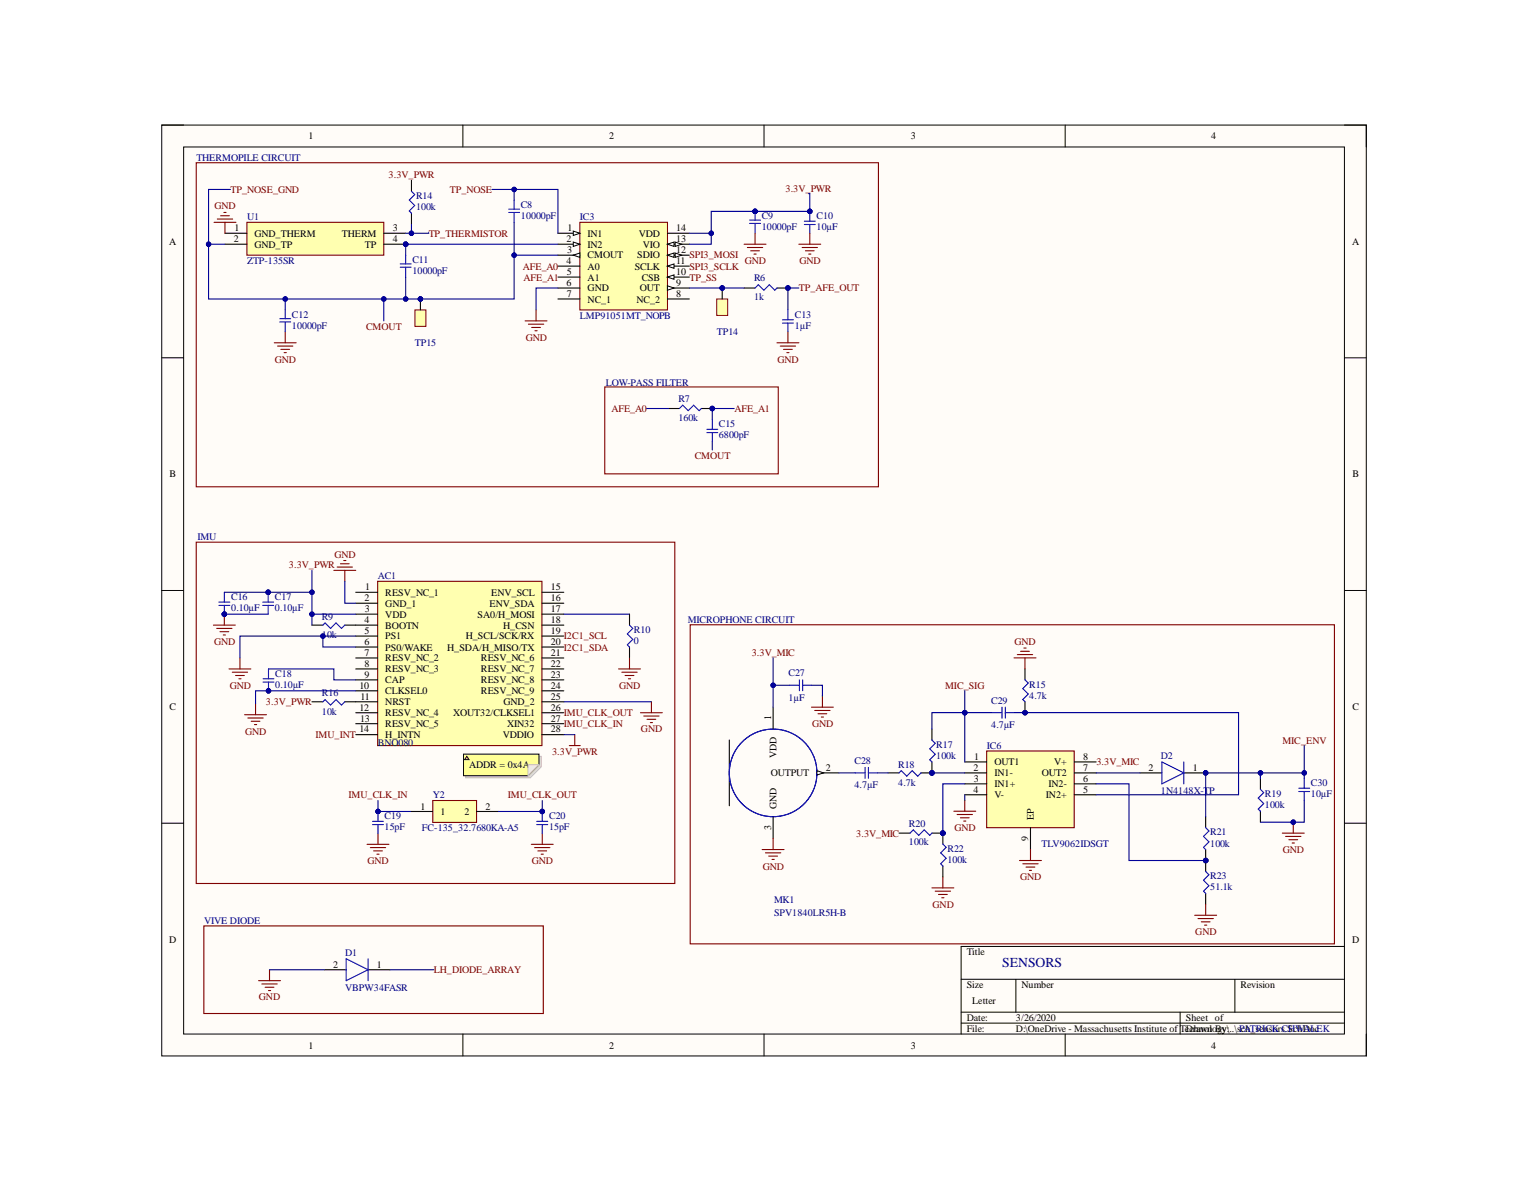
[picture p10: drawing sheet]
<svg xmlns="http://www.w3.org/2000/svg" width="279mm" height="216mm" viewBox="0 0 279 216" stroke-linecap="round" stroke-linejoin="round" font-family="sans-serif">
<path d="M29.6 22.8h220.1v170.1h-220.1z" fill-rule="evenodd" fill="#fffcf8"/>
<path d="M29.6 22.8h220.1v170.1h-220.1z" fill="none" stroke="#000" stroke-width=".18"/>
<path d="M33.6 26.8h212.1v162.1h-212.1z" fill-rule="evenodd" fill="#fffcf8"/>
<g fill="none" stroke="#000" stroke-width=".18">
<path d="M29.6 22.8h4M33.6 26.8h212.1v162.1h-212.1zM84.6 22.8v4M139.6 22.8v4M194.6 22.8v4M245.7 22.8h4v4M29.6 65.4h4M245.7 65.4h4M29.6 107.9h4M245.7 107.9h4M29.6 150.4h4M245.7 150.4h4"/>
<path d="M175.6 178.9h70.1M185.6 178.9v6M225.7 178.9v6M245.7 172.9h-70.1v16M84.6 188.9v4M139.6 188.9v4M175.6 184.9h70.1M175.6 186.9h70.1M194.6 188.9v4M215.7 184.9v4M249.7 188.9v4"/>
</g>
<path d="M106 40.6h16v16h-16z" fill-rule="evenodd" fill="#ffffb0"/>
<path d="M106 40.6h16v16h-16z" fill="none" stroke="#800000" stroke-width=".2"/>
<path d="M102 42.6h4" fill="none" stroke="#000" stroke-width=".2"/>
<path d="M104.8 42.2l1.2 .4-1.2 .4z" fill="#f8fcff"/>
<path d="M104.8 42.2l1.2 .4-1.2 .4z" fill="none" stroke="#000" stroke-width=".18"/>
<path d="M102 44.6h4" fill="none" stroke="#000" stroke-width=".2"/>
<path d="M104.8 44.2l1.2 .4-1.2 .4z" fill="#f8fcff"/>
<path d="M104.8 44.2l1.2 .4-1.2 .4z" fill="none" stroke="#000" stroke-width=".18"/>
<path d="M102 46.6h4" fill="none" stroke="#000" stroke-width=".2"/>
<path d="M104.8 46.6l1.2-.4v.8z" fill="#f8fcff"/>
<path d="M104.8 46.6l1.2-.4v.8z" fill="none" stroke="#000" stroke-width=".18"/>
<path d="M102 48.6h4M102 50.6h4M102 52.6h4M102 54.6h4M122 42.6h4M122 44.6h4" fill="none" stroke="#000" stroke-width=".2"/>
<path d="M122 44.6l1.2-.4v.8z" fill="#f8fcff"/>
<path d="M122 44.6l1.2-.4v.8z" fill="none" stroke="#000" stroke-width=".18"/>
<path d="M123.4 44.2l1.2 .4-1.2 .4z" fill="#f8fcff"/>
<path d="M123.4 44.2l1.2 .4-1.2 .4z" fill="none" stroke="#000" stroke-width=".18"/>
<path d="M122 46.6h4" fill="none" stroke="#000" stroke-width=".2"/>
<path d="M122 46.6l1.2-.4v.8z" fill="#f8fcff"/>
<path d="M122 46.6l1.2-.4v.8z" fill="none" stroke="#000" stroke-width=".18"/>
<path d="M123.4 46.2l1.2 .4-1.2 .4z" fill="#f8fcff"/>
<path d="M123.4 46.2l1.2 .4-1.2 .4z" fill="none" stroke="#000" stroke-width=".18"/>
<path d="M122 48.6h4" fill="none" stroke="#000" stroke-width=".2"/>
<path d="M122 48.6l1.2-.4v.8z" fill="#f8fcff"/>
<path d="M122 48.6l1.2-.4v.8z" fill="none" stroke="#000" stroke-width=".18"/>
<path d="M122 50.6h4" fill="none" stroke="#000" stroke-width=".2"/>
<path d="M122 50.6l1.2-.4v.8z" fill="#f8fcff"/>
<path d="M122 50.6l1.2-.4v.8z" fill="none" stroke="#000" stroke-width=".18"/>
<path d="M122 52.6h4" fill="none" stroke="#000" stroke-width=".2"/>
<path d="M122 52.2l1.2 .4-1.2 .4z" fill="#f8fcff"/>
<path d="M122 52.2l1.2 .4-1.2 .4z" fill="none" stroke="#000" stroke-width=".18"/>
<path d="M122 54.6h4" fill="none" stroke="#000" stroke-width=".2"/>
<circle cx="144" cy="52.6" r=".4" fill="#000080"/>
<circle cx="144" cy="52.6" r=".4" fill="none" stroke="#000080" stroke-width=".18"/>
<path d="M142 52.6h2" fill="none" stroke="#000" stroke-width=".2"/>
<circle cx="144" cy="52.6" r=".4" fill="#000080"/>
<circle cx="144" cy="52.6" r=".4" fill="none" stroke="#000080" stroke-width=".18"/>
<path d="M136 52.6h2" fill="none" stroke="#000" stroke-width=".2"/>
<path d="M138 52.6l.6-.6 1 1 1-1 1 1 .4-.4M143 59h2M143 58.4h2M144 56.6v1.8M144 59v1.6" fill="none" stroke="#00f" stroke-width=".2"/>
<circle cx="74.1" cy="44.6" r=".4" fill="#000080"/>
<circle cx="74.1" cy="44.6" r=".4" fill="none" stroke="#000080" stroke-width=".18"/>
<path d="M45.1 40.6h25v6h-25z" fill-rule="evenodd" fill="#ffffb0"/>
<path d="M45.1 40.6h25v6h-25z" fill="none" stroke="#800000" stroke-width=".2"/>
<path d="M41.1 42.6h4M41.1 44.6h4M70.1 42.6h4M70.1 44.6h4" fill="none" stroke="#000" stroke-width=".2"/>
<circle cx="74.1" cy="44.6" r=".4" fill="#000080"/>
<circle cx="74.1" cy="44.6" r=".4" fill="none" stroke="#000080" stroke-width=".18"/>
<path d="M50.1 62.6h4M50.7 63.2h2.8M51.3 63.8h1.6M51.9 64.4h.4M52.1 60.6v2" fill="none" stroke="#800000" stroke-width=".2"/>
<path d="M92.9 38.2h2.1M92.9 38.8h2.1M94 36.6v1.6M94 38.8v1.8M51.1 58.2h2M51.1 58.8h2M52.1 56.6v1.6M52.1 58.8v1.8M73.1 48.2h2M73.1 48.8h2M74.1 46.6v1.6M74.1 48.8v1.8" fill="none" stroke="#00f" stroke-width=".2"/>
<circle cx="138" cy="38.6" r=".4" fill="#000080"/>
<circle cx="138" cy="38.6" r=".4" fill="none" stroke="#000080" stroke-width=".18"/>
<circle cx="138" cy="38.6" r=".4" fill="#000080"/>
<circle cx="138" cy="38.6" r=".4" fill="none" stroke="#000080" stroke-width=".18"/>
<path d="M138 38.6v1.6M137 40.2h2M137 40.8h2M138 40.8v1.8" fill="none" stroke="#00f" stroke-width=".2"/>
<circle cx="148" cy="38.6" r=".4" fill="#000080"/>
<circle cx="148" cy="38.6" r=".4" fill="none" stroke="#000080" stroke-width=".18"/>
<circle cx="148" cy="38.6" r=".4" fill="#000080"/>
<circle cx="148" cy="38.6" r=".4" fill="none" stroke="#000080" stroke-width=".18"/>
<path d="M148 38.6v1.8M147 41h2M147 40.4h2M148 41v1.6" fill="none" stroke="#00f" stroke-width=".2"/>
<path d="M136 44.6h4M136.6 45.2h2.8M137.2 45.8h1.6M137.8 46.4h.4M138 42.6v2M146 44.6h4M146.6 45.2h2.8M147.2 45.8h1.6M147.8 46.4h.4M148 42.6v2" fill="none" stroke="#800000" stroke-width=".2"/>
<circle cx="130.2" cy="74.6" r=".4" fill="#000080"/>
<circle cx="130.2" cy="74.6" r=".4" fill="none" stroke="#000080" stroke-width=".18"/>
<path d="M128.2 74.6h2" fill="none" stroke="#000" stroke-width=".2"/>
<circle cx="130.2" cy="74.6" r=".4" fill="#000080"/>
<circle cx="130.2" cy="74.6" r=".4" fill="none" stroke="#000080" stroke-width=".18"/>
<path d="M122.2 74.6h2" fill="none" stroke="#000" stroke-width=".2"/>
<path d="M124.2 74.6l.6-.6 1 1 1-1 1 1 .4-.4M129.2 79h2M129.2 78.4h2M130.2 76.6v1.8M130.2 79v1.6" fill="none" stroke="#00f" stroke-width=".2"/>
<path d="M96 58.6h4M96.6 59.2h2.8M97.2 59.8h1.6M98 56.6v2M97.8 60.4h.4M142 62.6h4M142.6 63.2h2.8M143.2 63.8h1.6M143.8 64.4h.4M144 60.6v2" fill="none" stroke="#800000" stroke-width=".2"/>
<path d="M69 106.2h30v30h-30z" fill-rule="evenodd" fill="#ffffb0"/>
<g fill="none" stroke="#800000" stroke-width=".2">
<path d="M61 104.2h4M61.6 103.6h2.8M62.2 103h1.6M62.8 102.4h.4M63 104.2v2M69 106.2h30v30h-30zM44.7 130.6h4M45.3 131.1h2.8M45.9 131.7h1.6M46.5 132.3h.4M46.7 128.5v2.1M104 136.2h2"/>
<path d="M105 134.2v2M117 130.2h4M117.6 130.8h2.8M118.2 131.4h1.6M118.8 132h.4M119 128.2v2"/>
</g>
<g fill="none" stroke="#000" stroke-width=".2">
<path d="M65 108.2h4M65 110.2h4M65 112.2h4M65 114.2h4M65 116.2h4M65 118.2h4M99 108.2h4M99 110.2h4M99 112.2h4M99 114.2h4M99 116.2h4M99 118.2h4"/>
<path d="M65 120.2h4M65 122.2h4M65 124.2h4M65 126.2h4M65 128.2h4M65 130.2h4M65 132.2h4M65 134.2h4M99 120.2h4M99 122.2h4M99 124.2h4M99 126.2h4"/>
<path d="M99 128.2h4M99 130.2h4M99 132.2h4M99 134.2h4"/>
</g>
<path d="M79.1 146.2h8v4h-8z" fill-rule="evenodd" fill="#ffffb0"/>
<g fill="none" stroke="#800000" stroke-width=".2">
<path d="M39 114.2h4M39.6 114.8h2.8M40.2 115.4h1.6M40.8 116h.4M41 112.2v2M67.1 154.2h4M67.7 154.8h2.8M68.3 155.4h1.6M68.9 156h.4M69.1 152.2v2M79.1 146.2h8v4h-8zM97.1 154.2h4"/>
<path d="M97.7 154.8h2.8M98.3 155.4h1.6M98.9 156h.4M99.1 152.2v2"/>
</g>
<path d="M75.1 148.2h4M87.1 148.2h4" fill="none" stroke="#000" stroke-width=".2"/>
<circle cx="41" cy="112.2" r=".4" fill="#000080"/>
<circle cx="41" cy="112.2" r=".4" fill="none" stroke="#000080" stroke-width=".18"/>
<path d="M57 114.2h2M63 114.2h2M115 112.2v2M115 118.2v2" fill="none" stroke="#000" stroke-width=".2"/>
<path d="M59 114.2l.4-.4 1 1 1-1 1 1 .6-.6M115 114.2l.6 .6-1 1 1 1-1 1 .4 .4" fill="none" stroke="#00f" stroke-width=".2"/>
<path d="M41.8 122.2h4M42.4 122.8h2.8M43 123.4h1.6M43.6 124h.4M43.8 120.2v2M113 122.2h4M113.6 122.8h2.8M114.2 123.4h1.6M114.8 124h.4M115 120.2v2" fill="none" stroke="#800000" stroke-width=".2"/>
<circle cx="41" cy="112.2" r=".4" fill="#000080"/>
<circle cx="41" cy="112.2" r=".4" fill="none" stroke="#000080" stroke-width=".18"/>
<circle cx="41" cy="112.2" r=".4" fill="#000080"/>
<circle cx="41" cy="112.2" r=".4" fill="none" stroke="#000080" stroke-width=".18"/>
<path d="M40 110.6h2M40 110h2M41 108.2v1.8M41 110.6v1.6" fill="none" stroke="#00f" stroke-width=".2"/>
<circle cx="49" cy="108.2" r=".4" fill="#000080"/>
<circle cx="49" cy="108.2" r=".4" fill="none" stroke="#000080" stroke-width=".18"/>
<circle cx="49" cy="108.2" r=".4" fill="#000080"/>
<circle cx="49" cy="108.2" r=".4" fill="none" stroke="#000080" stroke-width=".18"/>
<path d="M48 110.6h2M48 110h2M49 108.2v1.8M49 110.6v1.6" fill="none" stroke="#00f" stroke-width=".2"/>
<circle cx="49.1" cy="126.2" r=".4" fill="#000080"/>
<circle cx="49.1" cy="126.2" r=".4" fill="none" stroke="#000080" stroke-width=".18"/>
<circle cx="49.1" cy="126.2" r=".4" fill="#000080"/>
<circle cx="49.1" cy="126.2" r=".4" fill="none" stroke="#000080" stroke-width=".18"/>
<path d="M48.1 124.6h2M48.1 124h2M49.1 122.2v1.8M49.1 124.6v1.6" fill="none" stroke="#00f" stroke-width=".2"/>
<circle cx="69.1" cy="148.2" r=".4" fill="#000080"/>
<circle cx="69.1" cy="148.2" r=".4" fill="none" stroke="#000080" stroke-width=".18"/>
<circle cx="69.1" cy="148.2" r=".4" fill="#000080"/>
<circle cx="69.1" cy="148.2" r=".4" fill="none" stroke="#000080" stroke-width=".18"/>
<path d="M68.1 150.6h2M68.1 150h2M69.1 148.2v1.8M69.1 150.6v1.6" fill="none" stroke="#00f" stroke-width=".2"/>
<circle cx="99.1" cy="148.2" r=".4" fill="#000080"/>
<circle cx="99.1" cy="148.2" r=".4" fill="none" stroke="#000080" stroke-width=".18"/>
<circle cx="99.1" cy="148.2" r=".4" fill="#000080"/>
<circle cx="99.1" cy="148.2" r=".4" fill="none" stroke="#000080" stroke-width=".18"/>
<path d="M98.1 150.6h2M98.1 150h2M99.1 148.2v1.8M99.1 150.6v1.6M63.3 175.1l4 2-4 2zM67.3 175.1v4" fill="none" stroke="#00f" stroke-width=".2"/>
<path d="M37.2 169.1h62.1v16h-62.1zM47.3 179.1h4M47.9 179.7h2.8M49.3 177.1v2M48.5 180.3h1.6M49.1 180.9h.4" fill="none" stroke="#800000" stroke-width=".2"/>
<path d="M59.3 177.1h4M67.3 177.1h4" fill="none" stroke="#000" stroke-width=".2"/>
<circle cx="76.8" cy="54.6" r=".4" fill="#000080"/>
<circle cx="76.8" cy="54.6" r=".4" fill="none" stroke="#000080" stroke-width=".18"/>
<path d="M75.8 56.6h2v3h-2z" fill-rule="evenodd" fill="#ffffb0"/>
<path d="M75.8 56.6h2v3h-2z" fill="none" stroke="#800000" stroke-width=".18"/>
<path d="M76.8 54.6v2" fill="none" stroke="#000" stroke-width=".2"/>
<circle cx="76.8" cy="54.6" r=".4" fill="#000080"/>
<circle cx="76.8" cy="54.6" r=".4" fill="none" stroke="#000080" stroke-width=".18"/>
<circle cx="132" cy="52.6" r=".4" fill="#000080"/>
<circle cx="132" cy="52.6" r=".4" fill="none" stroke="#000080" stroke-width=".18"/>
<path d="M131 54.6h2v3h-2z" fill-rule="evenodd" fill="#ffffb0"/>
<path d="M131 54.6h2v3h-2z" fill="none" stroke="#800000" stroke-width=".18"/>
<path d="M132 52.6v2" fill="none" stroke="#000" stroke-width=".2"/>
<circle cx="132" cy="52.6" r=".4" fill="#000080"/>
<circle cx="132" cy="52.6" r=".4" fill="none" stroke="#000080" stroke-width=".18"/>
<path d="M40.3 39.4h1.6M40.9 38.8h.4M39.1 40.6h4M39.7 40h2.8M41.1 40.6v2M110.5 70.7h31.7v15.9h-31.7z" fill="none" stroke="#800000" stroke-width=".2"/>
<path d="M57 128.2h2M63 128.2h2M133.3 135.2v12M141.3 149.2v4M149.3 141.2h4" fill="none" stroke="#000" stroke-width=".2"/>
<g fill="none" stroke="#00f" stroke-width=".2">
<path d="M59 128.2l.4-.4 1 1 1-1 1 1 .6-.6"/>
<circle cx="141.3" cy="141.2" r="8"/>
</g>
<path d="M149.3 140.8l1.2 .4-1.2 .4z" fill="#f8fcff"/>
<path d="M149.3 140.8l1.2 .4-1.2 .4z" fill="none" stroke="#000" stroke-width=".18"/>
<path d="M141.3 129.2v4" fill="none" stroke="#000" stroke-width=".2"/>
<path d="M148.3 129.2h4M148.9 129.8h2.8M149.5 130.4h1.6M150.1 131h.4M150.3 127.2v2M139.3 155.2h4M139.9 155.8h2.8M140.5 156.4h1.6M141.1 157h.4M141.3 153.2v2" fill="none" stroke="#800000" stroke-width=".2"/>
<path d="M144.3 125.2h1.8M146.1 124.2v2M146.7 124.2v2M146.7 125.2h1.6" fill="none" stroke="#00f" stroke-width=".2"/>
<circle cx="170.3" cy="141.2" r=".4" fill="#000080"/>
<circle cx="170.3" cy="141.2" r=".4" fill="none" stroke="#000080" stroke-width=".18"/>
<path d="M162.3 141.2h2M168.3 141.2h2" fill="none" stroke="#000" stroke-width=".2"/>
<circle cx="170.3" cy="141.2" r=".4" fill="#000080"/>
<circle cx="170.3" cy="141.2" r=".4" fill="none" stroke="#000080" stroke-width=".18"/>
<path d="M164.3 141.2l.4-.4 1 1M168.3 141.2l-.6 .6-1-1-1 1" fill="none" stroke="#00f" stroke-width=".2"/>
<path d="M180.3 137.2h16v14h-16z" fill-rule="evenodd" fill="#ffffb0"/>
<path d="M180.3 137.2h16v14h-16z" fill="none" stroke="#800000" stroke-width=".2"/>
<path d="M176.3 139.2h4M196.3 139.2h4M176.3 141.2h4M176.3 143.2h4M176.3 145.2h4M188.3 151.2v4M196.3 141.2h4M196.3 143.2h4M196.3 145.2h4" fill="none" stroke="#000" stroke-width=".2"/>
<circle cx="170.3" cy="141.2" r=".4" fill="#000080"/>
<circle cx="170.3" cy="141.2" r=".4" fill="none" stroke="#000080" stroke-width=".18"/>
<path d="M170.3 139.2v2" fill="none" stroke="#000" stroke-width=".2"/>
<circle cx="170.3" cy="141.2" r=".4" fill="#000080"/>
<circle cx="170.3" cy="141.2" r=".4" fill="none" stroke="#000080" stroke-width=".18"/>
<path d="M170.3 133.2v2" fill="none" stroke="#000" stroke-width=".2"/>
<path d="M170.3 135.2l.6 .6-1 1 1 1-1 1 .4 .4" fill="none" stroke="#00f" stroke-width=".2"/>
<circle cx="172.3" cy="152.2" r=".4" fill="#000080"/>
<circle cx="172.3" cy="152.2" r=".4" fill="none" stroke="#000080" stroke-width=".18"/>
<path d="M170.3 152.2h2" fill="none" stroke="#000" stroke-width=".2"/>
<circle cx="172.3" cy="152.2" r=".4" fill="#000080"/>
<circle cx="172.3" cy="152.2" r=".4" fill="none" stroke="#000080" stroke-width=".18"/>
<path d="M164.3 152.2h2" fill="none" stroke="#000" stroke-width=".2"/>
<path d="M166.3 152.2l.6-.6 1 1 1-1 1 1 .4-.4" fill="none" stroke="#00f" stroke-width=".2"/>
<circle cx="172.3" cy="152.2" r=".4" fill="#000080"/>
<circle cx="172.3" cy="152.2" r=".4" fill="none" stroke="#000080" stroke-width=".18"/>
<path d="M172.3 152.2v2M172.3 158.2v2" fill="none" stroke="#000" stroke-width=".2"/>
<circle cx="172.3" cy="152.2" r=".4" fill="#000080"/>
<circle cx="172.3" cy="152.2" r=".4" fill="none" stroke="#000080" stroke-width=".18"/>
<path d="M172.3 154.2l.6 .6-1 1 1 1-1 1 .4 .4" fill="none" stroke="#00f" stroke-width=".2"/>
<path d="M174.3 148.2h4M174.9 148.8h2.8M175.5 149.4h1.6M176.1 150h.4M176.3 146.2v2M170.3 162.2h4M170.9 162.8h2.8M171.5 163.4h1.6M172.1 164h.4M172.3 160.2v2" fill="none" stroke="#800000" stroke-width=".2"/>
<circle cx="187.3" cy="130.2" r=".4" fill="#000080"/>
<circle cx="187.3" cy="130.2" r=".4" fill="none" stroke="#000080" stroke-width=".18"/>
<path d="M187.3 128.2v2" fill="none" stroke="#000" stroke-width=".2"/>
<circle cx="187.3" cy="130.2" r=".4" fill="#000080"/>
<circle cx="187.3" cy="130.2" r=".4" fill="none" stroke="#000080" stroke-width=".18"/>
<path d="M187.3 122.2v2" fill="none" stroke="#000" stroke-width=".2"/>
<path d="M187.3 124.2l.6 .6-1 1 1 1-1 1 .4 .4" fill="none" stroke="#00f" stroke-width=".2"/>
<path d="M185.9 119.6h2.8M186.5 119h1.6M187.1 118.4h.4M185.3 120.2h4M187.3 120.2v2" fill="none" stroke="#800000" stroke-width=".2"/>
<circle cx="220.3" cy="157.2" r=".4" fill="#000080"/>
<circle cx="220.3" cy="157.2" r=".4" fill="none" stroke="#000080" stroke-width=".18"/>
<path d="M220.3 155.2v2" fill="none" stroke="#000" stroke-width=".2"/>
<circle cx="220.3" cy="157.2" r=".4" fill="#000080"/>
<circle cx="220.3" cy="157.2" r=".4" fill="none" stroke="#000080" stroke-width=".18"/>
<path d="M220.3 149.2v2" fill="none" stroke="#000" stroke-width=".2"/>
<path d="M220.3 151.2l.6 .6-1 1 1 1-1 1 .4 .4" fill="none" stroke="#00f" stroke-width=".2"/>
<circle cx="220.3" cy="157.2" r=".4" fill="#000080"/>
<circle cx="220.3" cy="157.2" r=".4" fill="none" stroke="#000080" stroke-width=".18"/>
<path d="M220.3 157.2v2M220.3 163.2v2" fill="none" stroke="#000" stroke-width=".2"/>
<circle cx="220.3" cy="157.2" r=".4" fill="#000080"/>
<circle cx="220.3" cy="157.2" r=".4" fill="none" stroke="#000080" stroke-width=".18"/>
<path d="M220.3 159.2l.6 .6-1 1 1 1-1 1 .4 .4M230.3 144.2l.6 .6-1 1 1 1-1 1 .4 .4" fill="none" stroke="#00f" stroke-width=".2"/>
<path d="M234.3 152.2h4M234.9 152.8h2.8M235.5 153.4h1.6M236.1 154h.4M236.3 150.2v2M218.3 167.2h4M218.9 167.8h2.8M219.5 168.4h1.6M220.1 169h.4M220.3 165.2v2" fill="none" stroke="#800000" stroke-width=".2"/>
<path d="M230.3 142.2v2M230.3 148.2v2" fill="none" stroke="#000" stroke-width=".2"/>
<circle cx="236.3" cy="150.2" r=".4" fill="#000080"/>
<circle cx="236.3" cy="150.2" r=".4" fill="none" stroke="#000080" stroke-width=".18"/>
<path d="M186.3 157.2h4M186.9 157.8h2.8M187.5 158.4h1.6M188.1 159h.4M188.3 155.2v2" fill="none" stroke="#800000" stroke-width=".2"/>
<circle cx="220.3" cy="141.2" r=".4" fill="#000080"/>
<circle cx="220.3" cy="141.2" r=".4" fill="none" stroke="#000080" stroke-width=".18"/>
<path d="M216.3 141.2h4" fill="none" stroke="#000" stroke-width=".2"/>
<circle cx="220.3" cy="141.2" r=".4" fill="#000080"/>
<circle cx="220.3" cy="141.2" r=".4" fill="none" stroke="#000080" stroke-width=".18"/>
<path d="M208.3 141.2h4" fill="none" stroke="#000" stroke-width=".2"/>
<path d="M212.3 139.2l4 2-4 2zM216.3 139.2v4" fill="none" stroke="#00f" stroke-width=".2"/>
<path d="M238.3 136.2v5" fill="none" stroke="#000080" stroke-width=".2"/>
<circle cx="238.3" cy="141.2" r=".4" fill="#000080"/>
<circle cx="238.3" cy="141.2" r=".4" fill="none" stroke="#000080" stroke-width=".18"/>
<g fill="none" stroke="#00f" stroke-width=".2">
<path d="M75.2 34.9l.6 .6-1 1 1 1-1 1 .4 .4M181.3 130.2h1.8M183.1 129.2v2M183.7 129.2v2M183.7 130.2h1.6M156.3 141.2h1.8M158.1 140.2v2M158.7 140.2v2M158.7 141.2h1.6M237.3 144.6h2M237.3 144h2M238.3 142.2v1.8"/>
<path d="M238.3 144.6v1.6"/>
</g>
<path d="M75.2 32.9v2M75.2 38.9v2" fill="none" stroke="#000" stroke-width=".2"/>
<path d="M35.9 29.7h124.6v59.2h-124.6zM35.9 99h87.4v62.4h-87.4zM126.1 114.1h117.7v58.3h-117.7z" fill="none" stroke="#800000" stroke-width=".2"/>
<path d="M42.1 34.6h-4v20h36" fill="none" stroke="#000080" stroke-width=".2"/>
<circle cx="74.1" cy="54.6" r=".4" fill="#000080"/>
<circle cx="74.1" cy="54.6" r=".4" fill="none" stroke="#000080" stroke-width=".18"/>
<circle cx="70.1" cy="54.6" r=".4" fill="#000080"/>
<circle cx="70.1" cy="54.6" r=".4" fill="none" stroke="#000080" stroke-width=".18"/>
<circle cx="52.1" cy="54.6" r=".4" fill="#000080"/>
<circle cx="52.1" cy="54.6" r=".4" fill="none" stroke="#000080" stroke-width=".18"/>
<circle cx="38.1" cy="44.6" r=".4" fill="#000080"/>
<circle cx="38.1" cy="44.6" r=".4" fill="none" stroke="#000080" stroke-width=".18"/>
<path d="M38.1 44.6h3" fill="none" stroke="#000080" stroke-width=".2"/>
<circle cx="38.1" cy="44.6" r=".4" fill="#000080"/>
<circle cx="38.1" cy="44.6" r=".4" fill="none" stroke="#000080" stroke-width=".18"/>
<path d="M41 112.2h8" fill="none" stroke="#000080" stroke-width=".2"/>
<circle cx="41" cy="112.2" r=".4" fill="#000080"/>
<circle cx="41" cy="112.2" r=".4" fill="none" stroke="#000080" stroke-width=".18"/>
<path d="M41 108.2h16" fill="none" stroke="#000080" stroke-width=".2"/>
<circle cx="57" cy="108.2" r=".4" fill="#000080"/>
<circle cx="57" cy="108.2" r=".4" fill="none" stroke="#000080" stroke-width=".18"/>
<circle cx="49" cy="108.2" r=".4" fill="#000080"/>
<circle cx="49" cy="108.2" r=".4" fill="none" stroke="#000080" stroke-width=".18"/>
<path d="M65 116.2h-21.2v4" fill="none" stroke="#000080" stroke-width=".2"/>
<circle cx="59" cy="116.2" r=".4" fill="#000080"/>
<circle cx="59" cy="116.2" r=".4" fill="none" stroke="#000080" stroke-width=".18"/>
<path d="M65 126.2h-18.3v2.3" fill="none" stroke="#000080" stroke-width=".2"/>
<circle cx="49.1" cy="126.2" r=".4" fill="#000080"/>
<circle cx="49.1" cy="126.2" r=".4" fill="none" stroke="#000080" stroke-width=".18"/>
<path d="M57 104.2v8h8M49.1 122.2h11.9v2h4M49.3 177.1h10" fill="none" stroke="#000080" stroke-width=".2"/>
<circle cx="57" cy="108.2" r=".4" fill="#000080"/>
<circle cx="57" cy="108.2" r=".4" fill="none" stroke="#000080" stroke-width=".18"/>
<circle cx="57" cy="112.2" r=".4" fill="#000080"/>
<circle cx="57" cy="112.2" r=".4" fill="none" stroke="#000080" stroke-width=".18"/>
<path d="M59 116.2v2h6" fill="none" stroke="#000080" stroke-width=".2"/>
<circle cx="59" cy="116.2" r=".4" fill="#000080"/>
<circle cx="59" cy="116.2" r=".4" fill="none" stroke="#000080" stroke-width=".18"/>
<path d="M63 106.2v4h2M69.1 146.2v2h6" fill="none" stroke="#000080" stroke-width=".2"/>
<circle cx="69.1" cy="148.2" r=".4" fill="#000080"/>
<circle cx="69.1" cy="148.2" r=".4" fill="none" stroke="#000080" stroke-width=".18"/>
<path d="M102 46.6h-8v8h-19.9v-4M71.3 177.1h8" fill="none" stroke="#000080" stroke-width=".2"/>
<circle cx="74.1" cy="54.6" r=".4" fill="#000080"/>
<circle cx="74.1" cy="54.6" r=".4" fill="none" stroke="#000080" stroke-width=".18"/>
<circle cx="76.8" cy="54.6" r=".4" fill="#000080"/>
<circle cx="76.8" cy="54.6" r=".4" fill="none" stroke="#000080" stroke-width=".18"/>
<circle cx="94" cy="46.6" r=".4" fill="#000080"/>
<circle cx="94" cy="46.6" r=".4" fill="none" stroke="#000080" stroke-width=".18"/>
<path d="M74.1 44.6h27.9" fill="none" stroke="#000080" stroke-width=".2"/>
<circle cx="74.1" cy="44.6" r=".4" fill="#000080"/>
<circle cx="74.1" cy="44.6" r=".4" fill="none" stroke="#000080" stroke-width=".18"/>
<path d="M75.2 40.9v1.7h-1.1" fill="none" stroke="#000080" stroke-width=".2"/>
<circle cx="75.2" cy="42.6" r=".4" fill="#000080"/>
<circle cx="75.2" cy="42.6" r=".4" fill="none" stroke="#000080" stroke-width=".18"/>
<path d="M78.3 42.5v.1h-3.1" fill="none" stroke="#000080" stroke-width=".2"/>
<circle cx="75.2" cy="42.6" r=".4" fill="#000080"/>
<circle cx="75.2" cy="42.6" r=".4" fill="none" stroke="#000080" stroke-width=".18"/>
<path d="M89.9 34.6h4.1v2" fill="none" stroke="#000080" stroke-width=".2"/>
<circle cx="94" cy="34.6" r=".4" fill="#000080"/>
<circle cx="94" cy="34.6" r=".4" fill="none" stroke="#000080" stroke-width=".18"/>
<path d="M99.1 146.2v2h-8" fill="none" stroke="#000080" stroke-width=".2"/>
<circle cx="99.1" cy="148.2" r=".4" fill="#000080"/>
<circle cx="99.1" cy="148.2" r=".4" fill="none" stroke="#000080" stroke-width=".18"/>
<path d="M94 34.6h8v8" fill="none" stroke="#000080" stroke-width=".2"/>
<circle cx="94" cy="34.6" r=".4" fill="#000080"/>
<circle cx="94" cy="34.6" r=".4" fill="none" stroke="#000080" stroke-width=".18"/>
<path d="M102 52.6h-4v4M126 52.6h10M118.2 74.6h4M103 112.2h12M103 134.2h2M103 128.2h16" fill="none" stroke="#000080" stroke-width=".2"/>
<circle cx="132" cy="52.6" r=".4" fill="#000080"/>
<circle cx="132" cy="52.6" r=".4" fill="none" stroke="#000080" stroke-width=".18"/>
<path d="M126 42.6h4v2h-4" fill="none" stroke="#000080" stroke-width=".2"/>
<circle cx="130" cy="42.6" r=".4" fill="#000080"/>
<circle cx="130" cy="42.6" r=".4" fill="none" stroke="#000080" stroke-width=".18"/>
<path d="M138 38.6h-8v4" fill="none" stroke="#000080" stroke-width=".2"/>
<circle cx="138" cy="38.6" r=".4" fill="#000080"/>
<circle cx="138" cy="38.6" r=".4" fill="none" stroke="#000080" stroke-width=".18"/>
<circle cx="130" cy="42.6" r=".4" fill="#000080"/>
<circle cx="130" cy="42.6" r=".4" fill="none" stroke="#000080" stroke-width=".18"/>
<path d="M134.2 74.6h-4v2" fill="none" stroke="#000080" stroke-width=".2"/>
<circle cx="130.2" cy="74.6" r=".4" fill="#000080"/>
<circle cx="130.2" cy="74.6" r=".4" fill="none" stroke="#000080" stroke-width=".18"/>
<path d="M147.7 35.4h.3v3.2h-10" fill="none" stroke="#000080" stroke-width=".2"/>
<circle cx="148" cy="38.6" r=".4" fill="#000080"/>
<circle cx="148" cy="38.6" r=".4" fill="none" stroke="#000080" stroke-width=".18"/>
<circle cx="138" cy="38.6" r=".4" fill="#000080"/>
<circle cx="138" cy="38.6" r=".4" fill="none" stroke="#000080" stroke-width=".18"/>
<path d="M141.3 125.2h3" fill="none" stroke="#000080" stroke-width=".2"/>
<circle cx="141.3" cy="125.2" r=".4" fill="#000080"/>
<circle cx="141.3" cy="125.2" r=".4" fill="none" stroke="#000080" stroke-width=".18"/>
<path d="M146 52.6h-2v4" fill="none" stroke="#000080" stroke-width=".2"/>
<circle cx="144" cy="52.6" r=".4" fill="#000080"/>
<circle cx="144" cy="52.6" r=".4" fill="none" stroke="#000080" stroke-width=".18"/>
<path d="M148.3 125.2h2v2M153.3 141.2h3M160.3 141.2h2M170.3 141.2h6" fill="none" stroke="#000080" stroke-width=".2"/>
<circle cx="170.3" cy="141.2" r=".4" fill="#000080"/>
<circle cx="170.3" cy="141.2" r=".4" fill="none" stroke="#000080" stroke-width=".18"/>
<path d="M170.3 133.2v-3h6v9" fill="none" stroke="#000080" stroke-width=".2"/>
<circle cx="176.3" cy="130.2" r=".4" fill="#000080"/>
<circle cx="176.3" cy="130.2" r=".4" fill="none" stroke="#000080" stroke-width=".18"/>
<path d="M176.3 143.2h-4v9" fill="none" stroke="#000080" stroke-width=".2"/>
<circle cx="172.3" cy="152.2" r=".4" fill="#000080"/>
<circle cx="172.3" cy="152.2" r=".4" fill="none" stroke="#000080" stroke-width=".18"/>
<path d="M176.3 130.2h5" fill="none" stroke="#000080" stroke-width=".2"/>
<circle cx="176.3" cy="130.2" r=".4" fill="#000080"/>
<circle cx="176.3" cy="130.2" r=".4" fill="none" stroke="#000080" stroke-width=".18"/>
<path d="M185.3 130.2h41v15h-26" fill="none" stroke="#000080" stroke-width=".2"/>
<circle cx="187.3" cy="130.2" r=".4" fill="#000080"/>
<circle cx="187.3" cy="130.2" r=".4" fill="none" stroke="#000080" stroke-width=".18"/>
<path d="M200.3 143.2h6v14h14" fill="none" stroke="#000080" stroke-width=".2"/>
<circle cx="220.3" cy="157.2" r=".4" fill="#000080"/>
<circle cx="220.3" cy="157.2" r=".4" fill="none" stroke="#000080" stroke-width=".18"/>
<path d="M200.3 141.2h8M238.3 142.2v-1h-18v8" fill="none" stroke="#000080" stroke-width=".2"/>
<circle cx="238.3" cy="141.2" r=".4" fill="#000080"/>
<circle cx="238.3" cy="141.2" r=".4" fill="none" stroke="#000080" stroke-width=".18"/>
<circle cx="230.3" cy="141.2" r=".4" fill="#000080"/>
<circle cx="230.3" cy="141.2" r=".4" fill="none" stroke="#000080" stroke-width=".18"/>
<circle cx="220.3" cy="141.2" r=".4" fill="#000080"/>
<circle cx="220.3" cy="141.2" r=".4" fill="none" stroke="#000080" stroke-width=".18"/>
<path d="M238.3 146.2v4h-8" fill="none" stroke="#000080" stroke-width=".2"/>
<circle cx="236.3" cy="150.2" r=".4" fill="#000080"/>
<circle cx="236.3" cy="150.2" r=".4" fill="none" stroke="#000080" stroke-width=".18"/>
<path d="M52.1 54.6v2" fill="none" stroke="#000080" stroke-width=".2"/>
<circle cx="52.1" cy="54.6" r=".4" fill="#000080"/>
<circle cx="52.1" cy="54.6" r=".4" fill="none" stroke="#000080" stroke-width=".18"/>
<path d="M57 112.2v2" fill="none" stroke="#000080" stroke-width=".2"/>
<circle cx="57" cy="112.2" r=".4" fill="#000080"/>
<circle cx="57" cy="112.2" r=".4" fill="none" stroke="#000080" stroke-width=".18"/>
<path d="M70.1 54.6v4" fill="none" stroke="#000080" stroke-width=".2"/>
<circle cx="70.1" cy="54.6" r=".4" fill="#000080"/>
<circle cx="70.1" cy="54.6" r=".4" fill="none" stroke="#000080" stroke-width=".18"/>
<path d="M74.1 44.6v2" fill="none" stroke="#000080" stroke-width=".2"/>
<circle cx="74.1" cy="44.6" r=".4" fill="#000080"/>
<circle cx="74.1" cy="44.6" r=".4" fill="none" stroke="#000080" stroke-width=".18"/>
<path d="M94 40.6v6" fill="none" stroke="#000080" stroke-width=".2"/>
<circle cx="94" cy="46.6" r=".4" fill="#000080"/>
<circle cx="94" cy="46.6" r=".4" fill="none" stroke="#000080" stroke-width=".18"/>
<path d="M130.2 80.6v1.6M141.3 120.2v9" fill="none" stroke="#000080" stroke-width=".2"/>
<circle cx="141.3" cy="125.2" r=".4" fill="#000080"/>
<circle cx="141.3" cy="125.2" r=".4" fill="none" stroke="#000080" stroke-width=".18"/>
<path d="M176.3 126.2v4M176.3 145.2v1" fill="none" stroke="#000080" stroke-width=".2"/>
<circle cx="176.3" cy="130.2" r=".4" fill="#000080"/>
<circle cx="176.3" cy="130.2" r=".4" fill="none" stroke="#000080" stroke-width=".18"/>
<path d="M230.3 141.2v1" fill="none" stroke="#000080" stroke-width=".2"/>
<circle cx="230.3" cy="141.2" r=".4" fill="#000080"/>
<circle cx="230.3" cy="141.2" r=".4" fill="none" stroke="#000080" stroke-width=".18"/>
<path d="M85.1 138.1h13.8v2l-2 2h-11.8z" fill-rule="evenodd" fill="#e0ddd7"/>
<path d="M85.1 138.1h13.8v2l-2 2h-11.8z" fill="none" stroke="#bfbdba" stroke-width=".18"/>
<path d="M84.7 137.7h13.8v2l-2 2h-11.8z" fill-rule="evenodd" fill="#ffff96"/>
<path d="M84.7 137.7h13.8v2l-2 2h-11.8z" fill="none" stroke="#000" stroke-width=".18"/>
<path d="M96.5 139.7h2l-2 2z" fill="#f2f0d8"/>
<path d="M96.5 139.7h2l-2 2z" fill="none" stroke="#bfbdba" stroke-width=".18"/>
<path d="M85.3 138.1l.4 .6h-.8z" fill="#ffcc78"/>
<path d="M85.3 138.1l.4 .6h-.8z" fill="none" stroke="#300" stroke-width=".18"/>
<text font-size="2.5" fill="#000080" x="183.1" y="176.6">SENSORS</text>
<g font-size="1.8" fill="#000080">
<text x="35.9" y="29.5">THERMOPILE CIRCUIT</text>
<text x="45.2" y="40.2">U1</text>
<text x="76" y="36.4">R14</text>
<text x="76" y="38.3">100k</text>
<text x="95.2" y="38">C8</text>
<text x="95.2" y="40">10000pF</text>
<text x="106" y="40.2">IC3</text>
<text x="139.2" y="40">C9</text>
<text x="149.2" y="40">C10</text>
<text x="139.2" y="42.1">10000pF</text>
<text x="149.2" y="42.1">10µF</text>
<text x="45.2" y="48.2">ZTP-135SR</text>
<text x="75.4" y="48">C11</text>
<text x="75.4" y="50">10000pF</text>
<text x="137.8" y="51.4">R6</text>
<text x="53.3" y="58">C12</text>
<text x="106" y="58.2">LMP91051MT_NOPB</text>
<text x="137.8" y="54.9">1k</text>
<text x="145.2" y="58">C13</text>
<text x="53.3" y="60.1">10000pF</text>
<text x="75.8" y="63.2">TP15</text>
<text x="131" y="61.2">TP14</text>
<text x="145.2" y="60.1">1µF</text>
<text x="110.7" y="70.4">LOW-PASS FILTER</text>
<text x="124" y="73.5">R7</text>
<text x="124" y="76.9">160k</text>
<text x="131.4" y="78.1">C15</text>
<text x="131.4" y="80">6800pF</text>
<text x="36.1" y="98.7">IMU</text>
<text x="69.1" y="105.8">AC1</text>
<text x="42.2" y="109.6">C16</text>
<text x="42.2" y="111.6">0.10µF</text>
<text x="50.2" y="109.6">C17</text>
<text x="50.2" y="111.6">0.10µF</text>
<text x="58.8" y="113.2">R9</text>
<text x="125.7" y="113.7">MICROPHONE CIRCUIT</text>
<text x="58.8" y="116.6">10k</text>
<text x="115.8" y="115.6">R10</text>
<text x="115.8" y="117.6">0</text>
<text x="50.3" y="123.6">C18</text>
<text x="50.3" y="125.6">0.10µF</text>
<text x="144.1" y="123.6">C27</text>
<text x="188.1" y="125.6">R15</text>
<text x="58.8" y="127.2">R16</text>
<text x="58.8" y="130.6">10k</text>
<text x="144.1" y="128">1µF</text>
<text x="181.1" y="128.6">C29</text>
<text x="188.1" y="127.6">4.7k</text>
<text x="69.1" y="136.2">BNO080</text>
<text x="171.1" y="136.6">R17</text>
<text x="180.3" y="136.8">IC6</text>
<text x="181.1" y="133">4.7µF</text>
<text x="156.1" y="139.6">C28</text>
<text x="164.1" y="140.2">R18</text>
<text x="164.1" y="143.6">4.7k</text>
<text x="171.1" y="138.6">100k</text>
<text x="212.1" y="138.6">D2</text>
<text x="239.6" y="143.6">C30</text>
<text x="70.3" y="149.6">C19</text>
<text x="79.1" y="145.8">Y2</text>
<text x="100.3" y="149.6">C20</text>
<text x="156.1" y="144">4.7µF</text>
<text x="212.1" y="145">1N4148X-TP</text>
<text x="231.2" y="145.6">R19</text>
<text x="231.2" y="147.6">100k</text>
<text x="239.6" y="145.6">10µF</text>
<text x="70.3" y="151.7">15pF</text>
<text x="77.1" y="151.9">FC-135_32.7680KA-A5</text>
<text x="100.3" y="151.7">15pF</text>
<text x="166.1" y="151">R20</text>
<text x="166.1" y="154.4">100k</text>
<text x="173.1" y="155.6">R22</text>
<text x="190.3" y="154.8">TLV9062IDSGT</text>
<text x="221.1" y="152.6">R21</text>
<text x="221.1" y="154.6">100k</text>
<text x="173.1" y="157.6">100k</text>
<text x="221.1" y="160.6">R23</text>
<text x="141.4" y="164.9">MK1</text>
<text x="141.4" y="167.3">SPV1840LR5H-B</text>
<text x="221.1" y="162.6">51.1k</text>
<text x="37.3" y="168.8">VIVE DIODE</text>
<text x="63.1" y="174.5">D1</text>
<text x="63.1" y="181">VBPW34FASR</text>
<text x="227.3" y="188.5">A_sensors.SchDoc</text>
</g>
<g font-size="1.8">
<text x="56.4" y="25.5">1</text>
<text x="111.3" y="25.5">2</text>
<text x="166.4" y="25.5">3</text>
<text x="221.3" y="25.5">4</text>
<text x="30.9" y="44.7">A</text>
<text x="42.7" y="44.2">2</text>
<text x="42.9" y="42.3">1</text>
<text x="46.5" y="43.2">GND_THERM</text>
<text x="46.5" y="45.2">GND_TP</text>
<text x="62.5" y="43.2">THERM</text>
<text x="66.7" y="45.2">TP</text>
<text x="71.8" y="42.3">3</text>
<text x="71.8" y="44.2">4</text>
<text x="103.5" y="44.2">2</text>
<text x="103.7" y="46.3">3</text>
<text x="103.7" y="42.3">1</text>
<text x="107.4" y="43.2">IN1</text>
<text x="107.4" y="45.2">IN2</text>
<text x="107.4" y="47.2">CMOUT</text>
<text x="116.5" y="47.2">SDIO</text>
<text x="116.7" y="43.2">VDD</text>
<text x="117.5" y="45.2">VIO</text>
<text x="123.6" y="42.3">14</text>
<text x="123.6" y="44.2">13</text>
<text x="123.6" y="46.3">12</text>
<text x="247.1" y="44.7">A</text>
<text x="103.5" y="48.2">4</text>
<text x="103.5" y="52.2">6</text>
<text x="103.6" y="50.3">5</text>
<text x="107.4" y="49.2">A0</text>
<text x="107.4" y="51.3">A1</text>
<text x="107.4" y="53.2">GND</text>
<text x="116" y="49.2">SCLK</text>
<text x="116.9" y="53.2">OUT</text>
<text x="117.3" y="51.3">CSB</text>
<text x="123.6" y="48.2">11</text>
<text x="123.6" y="50.3">10</text>
<text x="123.6" y="52.2">9</text>
<text x="103.6" y="54.2">7</text>
<text x="107.4" y="55.3">NC_1</text>
<text x="116.3" y="55.3">NC_2</text>
<text x="123.6" y="54.2">8</text>
<text x="31" y="87.2">B</text>
<text x="247.1" y="87.2">B</text>
<text x="66.8" y="107.8">1</text>
<text x="100.7" y="107.8">15</text>
<text x="66.6" y="109.8">2</text>
<text x="66.6" y="113.8">4</text>
<text x="66.7" y="111.8">3</text>
<text x="70.4" y="108.8">RESV_NC_1</text>
<text x="70.4" y="110.8">GND_1</text>
<text x="70.4" y="112.8">VDD</text>
<text x="87.3" y="112.8">SA0/H_MOSI</text>
<text x="89.4" y="110.8">ENV_SDA</text>
<text x="89.8" y="108.8">ENV_SCL</text>
<text x="100.7" y="109.8">16</text>
<text x="100.7" y="111.8">17</text>
<text x="100.7" y="113.8">18</text>
<text x="66.6" y="115.8">5</text>
<text x="66.6" y="117.8">6</text>
<text x="66.6" y="119.8">7</text>
<text x="70.4" y="114.8">BOOTN</text>
<text x="70.4" y="116.8">PS1</text>
<text x="70.4" y="118.8">PS0/WAKE</text>
<text x="81.7" y="118.8">H_SDA/H_MISO/TX</text>
<text x="85.1" y="116.8">H_SCL/SCK/RX</text>
<text x="91.9" y="114.8">H_CSN</text>
<text x="100.7" y="115.8">19</text>
<text x="100.7" y="117.8">20</text>
<text x="100.7" y="119.8">21</text>
<text x="65.7" y="125.8">10</text>
<text x="66.6" y="121.8">8</text>
<text x="66.6" y="123.8">9</text>
<text x="70.4" y="120.8">RESV_NC_2</text>
<text x="70.4" y="122.8">RESV_NC_3</text>
<text x="70.4" y="124.8">CAP</text>
<text x="87.9" y="120.8">RESV_NC_6</text>
<text x="87.9" y="122.8">RESV_NC_7</text>
<text x="87.9" y="124.8">RESV_NC_8</text>
<text x="100.7" y="121.8">22</text>
<text x="100.7" y="123.8">23</text>
<text x="100.7" y="125.8">24</text>
<text x="31" y="129.7">C</text>
<text x="65.7" y="129.8">12</text>
<text x="65.8" y="131.8">13</text>
<text x="65.9" y="127.8">11</text>
<text x="70.4" y="126.8">CLKSEL0</text>
<text x="70.4" y="128.8">NRST</text>
<text x="70.4" y="130.8">RESV_NC_4</text>
<text x="82.8" y="130.8">XOUT32/CLKSEL1</text>
<text x="87.9" y="126.8">RESV_NC_9</text>
<text x="92" y="128.8">GND_2</text>
<text x="100.7" y="127.8">25</text>
<text x="100.7" y="129.8">26</text>
<text x="100.7" y="131.8">27</text>
<text x="140.9" y="131.5" transform="rotate(-90 140.9 131.5)">1</text>
<text x="247.1" y="129.7">C</text>
<text x="65.7" y="133.8">14</text>
<text x="70.4" y="132.8">RESV_NC_5</text>
<text x="70.4" y="134.8">H_INTN</text>
<text x="91.9" y="134.8">VDDIO</text>
<text x="92.7" y="132.8">XIN32</text>
<text x="100.7" y="133.8">28</text>
<text x="85.7" y="140.3">ADDR = 0x4A</text>
<text x="140.8" y="141.8">OUTPUT</text>
<text x="141.9" y="138.4" transform="rotate(-90 141.9 138.4)">VDD</text>
<text x="150.9" y="140.8">2</text>
<text x="177.9" y="140.8">2</text>
<text x="177.9" y="142.8">3</text>
<text x="178" y="138.8">1</text>
<text x="181.7" y="139.8">OUT1</text>
<text x="181.7" y="141.8">IN1-</text>
<text x="181.7" y="143.8">IN1+</text>
<text x="190.4" y="141.8">OUT2</text>
<text x="191.6" y="143.8">IN2-</text>
<text x="192.6" y="139.8">V+</text>
<text x="197.9" y="138.8">8</text>
<text x="197.9" y="140.8">7</text>
<text x="197.9" y="142.8">6</text>
<text x="209.9" y="140.8">2</text>
<text x="218" y="140.8">1</text>
<text x="76.8" y="147.9">1</text>
<text x="80.5" y="148.9">1</text>
<text x="84.9" y="148.9">2</text>
<text x="88.7" y="147.9">2</text>
<text x="141.9" y="147.8" transform="rotate(-90 141.9 147.8)">GND</text>
<text x="177.9" y="144.8">4</text>
<text x="181.7" y="145.8">V-</text>
<text x="188.9" y="149.8" transform="rotate(-90 188.9 149.8)">EP</text>
<text x="191.1" y="145.8">IN2+</text>
<text x="197.9" y="144.8">5</text>
<text x="140.9" y="151.5" transform="rotate(-90 140.9 151.5)">3</text>
<text x="187.9" y="153.6" transform="rotate(-90 187.9 153.6)">9</text>
<text x="30.9" y="172.2">D</text>
<text x="247.1" y="172.2">D</text>
<text x="60.9" y="176.8">2</text>
<text x="68.9" y="176.8">1</text>
<text x="176.6" y="174.5">Title</text>
<text x="176.6" y="180.5">Size</text>
<text x="177.7" y="183.5">Letter</text>
<text x="186.7" y="180.5">Number</text>
<text x="226.7" y="180.5">Revision</text>
<text x="56.4" y="191.5">1</text>
<text x="111.3" y="191.5">2</text>
<text x="166.4" y="191.5">3</text>
<text x="176.6" y="186.5">Date:</text>
<text x="176.6" y="188.5">File:</text>
<text x="185.7" y="186.5">3/26/2020</text>
<text x="185.7" y="188.5">D:\OneDrive - Massachusetts Institute ofTechnoloBy\:..\sPchTRICK CHWALEK</text>
<text x="216.7" y="186.5">Sheet of</text>
<text x="216.7" y="188.5">Drawn g</text>
<text x="221.3" y="191.5">4</text>
</g>
<g font-size="1.8" fill="#800000">
<text x="42.1" y="35.2">TP_NOSE_GND</text>
<text x="71" y="32.6">3.3V_PWR</text>
<text x="82.2" y="35.2">TP_NOSE</text>
<text x="143.5" y="35">3.3V_PWR</text>
<text x="39.2" y="38.2">GND</text>
<text x="78.3" y="43.2">TP_THERMISTOR</text>
<text x="126" y="47.2">SPI3_MOSI</text>
<text x="95.5" y="49.2">AFE_A0</text>
<text x="95.7" y="51.3">AFE_A1</text>
<text x="126" y="51.3">TP_SS</text>
<text x="126" y="49.2">SPI3_SCLK</text>
<text x="136.1" y="48.2">GND</text>
<text x="146" y="53.2">TP_AFE_OUT</text>
<text x="146.1" y="48.2">GND</text>
<text x="66.9" y="60.3">CMOUT</text>
<text x="96.1" y="62.2">GND</text>
<text x="50.2" y="66.2">GND</text>
<text x="142" y="66.2">GND</text>
<text x="111.7" y="75.2">AFE_A0</text>
<text x="134.2" y="75.2">AFE_A1</text>
<text x="126.9" y="83.8">CMOUT</text>
<text x="61.1" y="101.8">GND</text>
<text x="52.8" y="103.8">3.3V_PWR</text>
<text x="39.1" y="117.8">GND</text>
<text x="103" y="116.8">I2C1_SCL</text>
<text x="103" y="118.8">I2C1_SDA</text>
<text x="137.4" y="119.8">3.3V_MIC</text>
<text x="185.4" y="117.8">GND</text>
<text x="42" y="125.8">GND</text>
<text x="113.1" y="125.8">GND</text>
<text x="172.7" y="125.8">MIC_SIG</text>
<text x="48.6" y="128.8">3.3V_PWR</text>
<text x="103" y="130.8">IMU_CLK_OUT</text>
<text x="44.8" y="134.2">GND</text>
<text x="57.7" y="134.8">IMU_INT</text>
<text x="100.9" y="137.8">3.3V_PWR</text>
<text x="103" y="132.8">IMU_CLK_IN</text>
<text x="117.1" y="133.8">GND</text>
<text x="148.4" y="132.8">GND</text>
<text x="234.3" y="135.8">MIC_ENV</text>
<text x="200.3" y="139.8">3.3V_MIC</text>
<text x="63.7" y="145.8">IMU_CLK_IN</text>
<text x="92.8" y="145.8">IMU_CLK_OUT</text>
<text x="156.5" y="152.8">3.3V_MIC</text>
<text x="174.4" y="151.8">GND</text>
<text x="234.4" y="155.8">GND</text>
<text x="67.2" y="157.9">GND</text>
<text x="97.2" y="157.9">GND</text>
<text x="139.4" y="158.8">GND</text>
<text x="186.4" y="160.8">GND</text>
<text x="170.4" y="165.8">GND</text>
<text x="218.4" y="170.8">GND</text>
<text x="79.3" y="177.8">LH_DIODE_ARRAY</text>
<text x="47.3" y="182.7">GND</text>
</g>
</svg>
